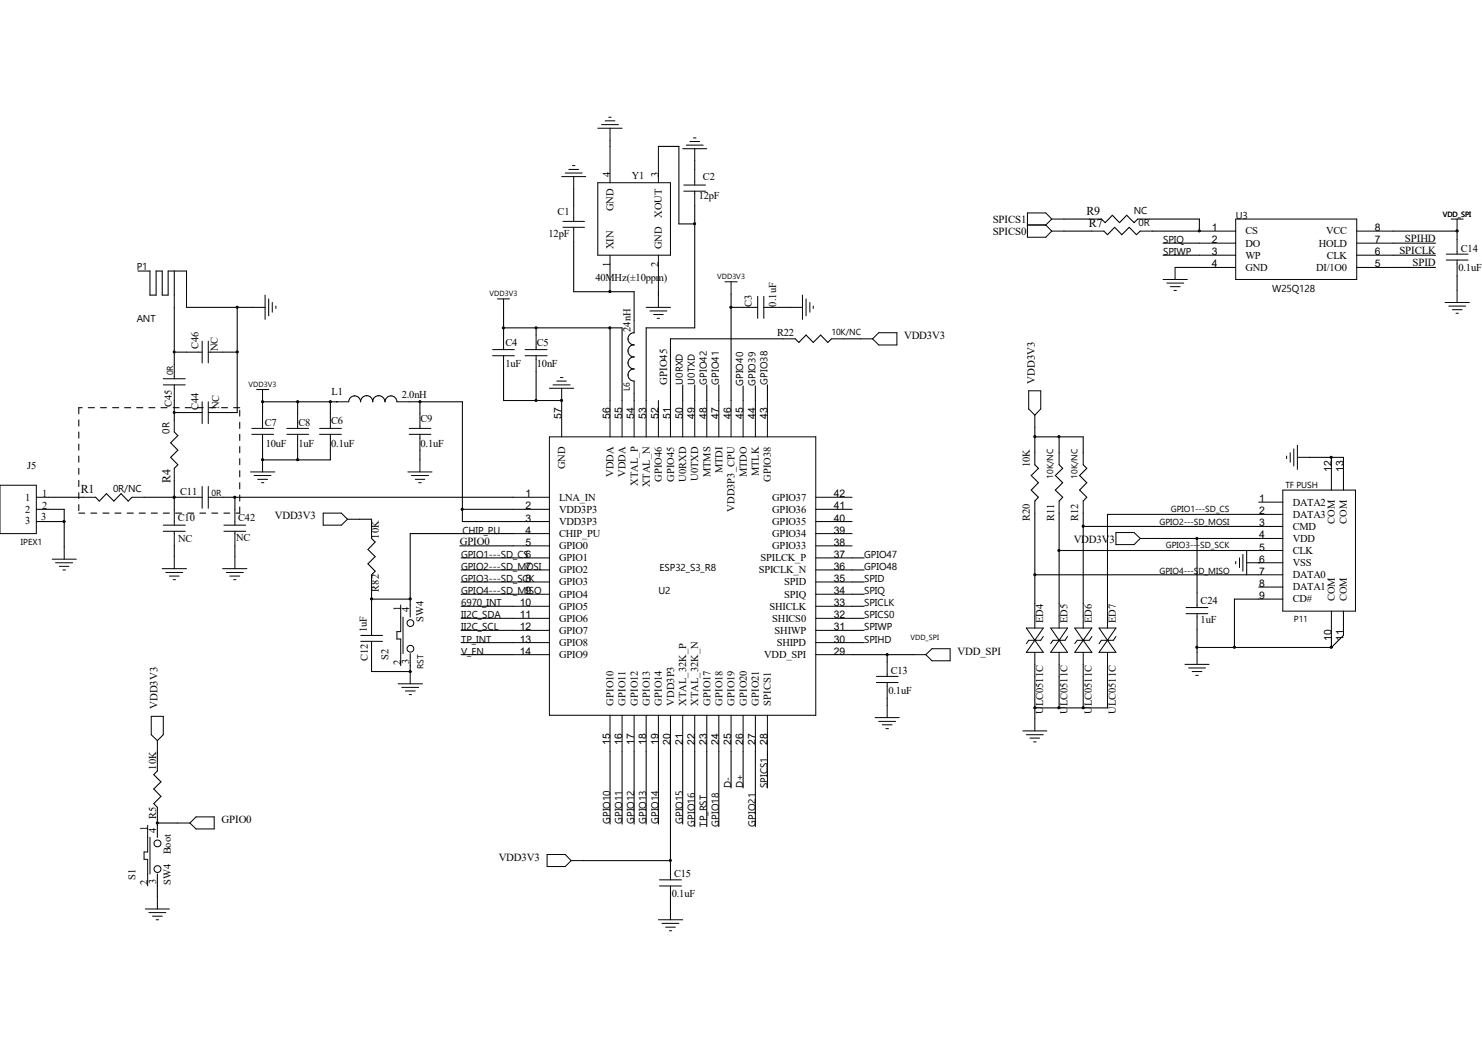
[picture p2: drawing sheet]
<svg xmlns="http://www.w3.org/2000/svg" width="297mm" height="210mm" viewBox="0 0 297 210" stroke-linecap="round" stroke-linejoin="round" font-family="sans-serif">
<g fill="none" stroke="#000" stroke-width=".21">
<path d="M115 37.8v3.4M122.3 28.1v1.2M132 29.3h4.1v15.6h3.1M139.2 32.2v1.8M27.6 54.3h2.5v4.8h1.2v-4.8h1.2v4.8h1.2v-4.8h3.7v4.8M34.9 54.3v4.8M115 48.5v10h12.1v5.8M122.3 58.5h.1M132 58.5v.6M139.2 41.2v24.5h-9.7v14.6M146.5 58.9v21.4M213.2 46.3h5.6"/>
<path d="M213.2 43.9h5.1M220.7 43.9l.8 .7 1.4-1.5 1.5 1.5 1.4-1.5 1.5 1.5 .7-.7M221.2 46.3l.8 .7 1.4-1.4 1.4 1.4 1.5-1.4 1.5 1.4 .7-.7M230.4 43.9h10v2.4M230.9 46.3h9.5M233.1 48.7h7.3M233.1 51.1h7.3M235.5 53.6h4.9M240.4 46.3h.1M279.2 48.7h8.5M279.2 51.1h8.5M279.2 53.6h8.5"/>
<path d="M279.2 46.3h12.8M292 46.3h.1M292 46.3v1.7M292 55.3v2.9M34.9 61.6v11.4M34.9 70.6h2.5M37.4 61.6h13.3M44.6 70.6h2.9M47.5 61.6v21.1h-2.9M100.9 65.7h23.8v14.6M100.9 62.3v4.8M100.9 74.5v5.8h11.7"/>
<path d="M107.4 65.7h.1M107.4 65.7v1.4M107.4 74.5v5.8M122.3 65.7v14.6M125.9 67.9a1.09 1.09 0 0 0 1.2 1.2 1.23 1.23 0 0 0-1.2 1.2M125.9 70.3a1.09 1.09 0 0 0 1.2 1.2 1.23 1.23 0 0 0-1.2 1.2M125.9 72.7a1.09 1.09 0 0 0 1.2 1.2 1.23 1.23 0 0 0-1.2 1.2M125.9 75.1a1.15 1.15 0 0 0 1.2 1.3M127.1 66.7a1.15 1.15 0 0 0-1.2 1.2M127.1 78.8v1.5M136.8 77.1v3.2M139.2 77.1v3.2"/>
<path d="M141.6 77.1v3.2M144.1 77.1v3.2M146.5 61.6h2.4M148.9 77.3v3M151.4 77.3v3M153.8 77.1v3.2M156.2 61.6h2.2M156.9 67.9h-22.5v12.4M159.4 67.9l.7 .7 1.4-1.5 1.5 1.5 1.5-1.5 1.4 1.5 .7-.7M169.1 67.9h3.4M9.7 99.7h7M15.8 84.2v1.2"/>
<path d="M15.8 86.6v1.2M15.8 89v1.2M15.8 91.4v1.2M15.8 93.9v1.1M15.8 96.3v1.2M15.8 98.7v1.2M16.5 81.7h-.7v1.2M17.7 81.7h1.2M19.2 99.7l.7 .7 1.4-1.5 1.5 1.5 1.5-1.5 1.4 1.5 .8-.7M20.2 81.7h1.1M22.6 81.7h1.2M25 81.7h1.2"/>
<path d="M27.4 81.7h1.2M28.9 99.7h8.5M29.8 81.7h1.2M32.3 81.7h1.2M34.7 81.7h1.2M34.9 99.7h.1M34.9 80.3v3.9M34.9 96.3v5.8M34.9 86.6l.7 .7-1.4 1.4 1.4 1.5-1.4 1.5 1.4 1.4-.7 .8M34.9 82.7h2.5M37.1 81.7h1.2M39.5 81.7h1.2"/>
<path d="M42 81.7h1.2M44.4 81.7h1.2M44.6 99.7h58.2M46.8 81.7h1.2M47.1 99.7h.1M47.1 99.7v2.4M48 82.2v1.2M48 84.6v1.3M48 87v1.3M48 89.5v1.2M48 91.9v1.2M48 94.3v1.2"/>
<path d="M48 96.7v1.3M48 99.2v1.2M52.6 80.5h.1M52.6 92.2h.1M52.6 80.5h14.8M52.6 80.5v2.4M52.6 90.2v2M59.6 80.5h.1M59.6 80.5v2.4M59.6 90.2v2M66.2 80.5h.1M66.2 80.5v2.4"/>
<path d="M66.2 90.2v2h-13.6M67.4 80.5h.1M74.7 80.5a1.23 1.23 0 0 0-1.2-1.2 1.23 1.23 0 0 0-1.2 1.2 1.19 1.19 0 0 0-1.2-1.2 1.19 1.19 0 0 0-1.2 1.2M77.1 80.5a1.23 1.23 0 0 0-1.2-1.2 1.23 1.23 0 0 0-1.2 1.2M79.5 80.5a1.19 1.19 0 0 0-1.1-1.2 1.19 1.19 0 0 0-1.2 1.2M82 80.5h10.7v24h10.1M84.2 80.5h.1M84.2 80.5v2.4M84.2 90.2v2M107.4 80.3h.1M112.6 80.3h.1M207.4 93.1l.7 .8-1.4 1.4 1.4 1.4-1.4 1.5 1.4 1.5-.7 .7"/>
<path d="M207.4 85.6v5.1M207.4 87.5h9.7v3.2M212.3 93.1l.7 .8-1.5 1.4 1.5 1.4-1.5 1.5 1.5 1.5-.7 .7M212.3 87.5v3.2M217.1 93.1l.7 .8-1.4 1.4 1.4 1.4-1.4 1.5 1.4 1.5-.7 .7M262.4 91.7h6.8v1.7M266.8 91.7h.1M266.8 91.7v1.7M7.3 104.5h5.6M9.7 102.1h3.2v7.5M12.9 104.5h.1M15.8 101.1v1.2"/>
<path d="M15.8 102.8h1.2M18.2 102.8h1.2M20.6 102.8h1.2M23 102.8h1.3M25.5 102.8h1.2M27.9 102.8h1.2M30.3 102.8h1.2M32.7 102.8h1.3M34.9 109.4v2.1M35.2 102.8h1.2M37.6 102.8h1.2M40 102.8h1.2"/>
<path d="M42.5 102.8h1.1M44.9 102.8h1.2M47.1 109.4v2.1M48 101.6v1.2h-.7M72.1 104.1h2.4v1.4M74.5 107.9l.7 .7-1.5 1.5 1.5 1.4-1.5 1.5 1.5 1.5-.7 .7M74.5 117.6v6.6M92.2 109.4h10.6M92.4 119.1h10.4M92.4 116.6h10.4M92.4 111.8h10.4M92.4 114.2h10.4"/>
<path d="M92.7 102.1h10.1M102.8 106.9h-20.6v16.8M170.8 119.1h2.4M170.8 116.6h2.4M170.8 111.8h2.4M170.8 114.2h2.4M207.4 115.2h44.9M207.4 102.8v18.2M212.3 110.3h40M212.3 102.8v18.2M217.1 105.5h35.2M217.1 102.8v18.2"/>
<path d="M230.9 107.9h21.4M239.9 107.9v10.9M252.3 112.8h.1M252.3 103.1h-30.3v17.9M74.5 120.1h7.7M74.5 131.4v3.2h7.7M82.2 134.6h.1M82.2 131v3.6M92.4 128.8h10.4M92.4 126.3h10.4M92.4 123.9h10.4M92.4 121.5h10.4"/>
<path d="M92.4 131.2h10.4M170.8 128.8h2.4M170.8 126.3h2.4M170.8 123.9h2.4M170.8 121.5h2.4M170.8 131.2h12.3M177.8 131.2h.1M177.8 131.2v1.5M177.8 139.9v1.5M207.4 135.6v8.5M212.3 135.6v6.3M217.1 135.6v6.3"/>
<path d="M222 135.6v6.3h-14.6M239.9 129.8h26.9M239.9 126.1v4.6M252.3 120.1h-4.9v9.7M266.8 129.8h.1M266.8 127.3v2.5M269.2 127.3l-2.4 2.5M31.5 150.9v1.2M31.5 154.5l-.7 .7 1.5 1.5-1.5 1.4 1.5 1.5-1.5 1.4 .7 .8M122.3 150.6v14.5M124.7 150.6v14.5M127.1 150.6v14.5"/>
<path d="M129.5 150.6v14.5M132 150.6v14.5M134.4 150.6v22.8M136.8 150.6v14.5M139.2 150.6v15.1M141.6 150.6v15.1M144.1 150.6v15.1M146.5 150.6v7.3M148.9 150.6v7.3M151.4 150.6v15.1M153.8 150.6v7.3M31.5 164.2v3.6"/>
<path d="M31.5 175.1v4.6M31.5 164.9h4.1M116.9 172.5h17.5M134.4 172.5h.1M134.4 180.7v1.2"/>
</g>
<g fill="none" stroke="#000" stroke-width=".2">
<path d="M112.6 35.4h4.8M113.3 34.7h3.4M114 34h2M114.7 33.2h.5M115 35.4v2.4M119.8 36.6h14.6v14.5h-14.6zM119.8 25.7h4.9M120.6 25h3.4M121.3 24.2h1.9M122 23.5h.5M122.3 25.7v2.4M122.3 29.3v7.3"/>
<path d="M132 29.3v7.3M136.8 29.8h4.8M137 37.1h4.4M137 38.3h4.4M137.5 29.1h3.4M138.3 28.4h1.9M139 27.6h.5M139.2 29.8v2.4M139.2 34v3.1M139.2 38.3v2.9M34.9 59.1v2.5M37.4 59.1v2.5"/>
<path d="M53.1 59.1v4.9M53.8 59.9v3.4M99.7 59.9h2.4M100.9 59.9v2.4M112.8 44.4h4.3M112.8 45.6h4.3M115 41.2v3.2M115 45.6v2.9M122.3 51.1v7.4M132 51.1v7.4M132 59.1v2.5M145.3 56.5h2.4"/>
<path d="M146.5 56.5v2.4M151.8 59.4v4.4M153.1 59.4v4.4M160.8 59.1v4.9M161.5 59.9v3.4M205.9 45.1h3.7M209.6 45.1l1.2 1.2M210.8 43.9h2.4M210.8 46.3h2.4M210.8 43.9l-1.2-1.2h-3.7v4.8h3.7l1.2-1.2M210.8 43.9l-1.2 1.2M218.3 43.9h2.4"/>
<path d="M218.8 46.3h2.4M228 43.9h2.4M228.5 46.3h2.4M233.1 56h4.9M233.8 56.7h3.4M234.6 57.4h1.9M235.3 58.2h.5M235.5 53.6v2.4M240.4 46.3h7.2M240.4 48.7h7.2M240.4 51.1h7.2M240.4 53.6h7.2"/>
<path d="M247.6 43.9h24.3v12.1h-24.3zM271.9 46.3h7.3M271.9 48.7h7.3M271.9 51.1h7.3M271.9 53.6h7.3M289.9 52.1h4.3M289.9 50.9h4.3M290.8 43.9h2.4M292 43.9v2.4M292 48v2.9M292 52.1v3.2M292 58.2v2.4"/>
<path d="M32.7 77.1h4.4M32.7 75.9h4.4M34.9 73v2.9M34.9 77.1v3.2M37.4 70.6h3.1M40.5 68.4v4.3M41.7 68.4v4.3M41.7 70.6h2.9M50.7 61.6h2.4M51.4 78.1h2.4M52.6 78.1v2.4M54.6 60.6v2"/>
<path d="M55.3 61.3v.5M98.7 71.3h4.4M98.7 70.1h4.4M100.9 67.1v3M100.9 71.3v3.2M105.2 71.3h4.4M105.2 70.1h4.4M107.4 67.1v3M107.4 71.3v3.2M110.1 77.8h4.9M110.8 77.1h3.5M111.6 76.4h1.9"/>
<path d="M112.3 75.6h.5M112.6 77.8v9.7M127.1 64.3v2.4M127.1 76.4v2.4M129.5 61.6h4.9M130.3 62.3h3.3M131 63h1.9M131.7 63.8h.5M148.9 61.6h2.9M153.1 61.6h3.1M156.9 67.9h2.5M158.4 61.6h2.4"/>
<path d="M162.3 60.6v2M163 61.3v.5M166.6 67.9h2.5M172.5 67.9h2.4M176.1 66.7h3.6v2.4h-3.6l-1.2-1.2zM206.2 78.3h2.4v3.7l-1.2 1.2-1.2-1.2zM289.6 60.6h4.9M290.4 61.3h3.4M291.1 62.1h1.9M291.8 62.8h.5M0 97.2h7.3v9.7h-7.3zM7.3 99.7h2.4"/>
<path d="M16.7 99.7h2.5M26.5 99.7h2.4M34.9 84.2v2.4M34.9 93.9v2.4M37.4 99.7h3.1M37.4 82.7h3.1M40.5 80.5v4.4M40.5 97.5v4.4M41.7 99.7h2.9M41.7 80.5v4.4M41.7 97.5v4.4M41.7 82.7h2.9"/>
<path d="M50.2 94.6h4.9M50.5 87h4.3M50.5 85.9h4.3M50.9 95.3h3.4M51.6 96.1h2M52.4 96.7h.5M52.6 82.9v3M52.6 87v3.2M52.6 92.2v2.4M57.5 87h4.3M57.5 85.9h4.3M59.6 82.9v3"/>
<path d="M59.6 87v3.2M64.1 87h4.3M64.1 85.9h4.3M66.2 82.9v3M66.2 87v3.2M67.4 80.5h2.4M79.5 80.5h2.5M81.7 94.6h4.9M82 87h4.4M82 85.9h4.4M82.5 95.3h3.4M83.2 96.1h1.9"/>
<path d="M83.9 96.7h.5M84.2 82.9v3M84.2 87v3.2M84.2 92.2v2.4M102.8 99.7h7.3M110.1 87.5h53.4v55.8h-53.4zM122.3 80.3v7.2M124.7 80.3v7.2M127.1 80.3v7.2M129.5 80.3v7.2M132 80.3v7.2M134.4 80.3v7.2"/>
<path d="M136.8 80.3v7.2M139.2 80.3v7.2M141.6 80.3v7.2M144.1 80.3v7.2M146.5 80.3v7.2M148.9 80.3v7.2M151.4 80.3v7.2M153.8 80.3v7.2M163.5 99.7h7.3M207.4 83.2v2.4M207.4 90.7v2.4M212.3 90.7v2.4"/>
<path d="M217.1 90.7v2.4M257.1 98.2h14.6v24.3h-14.6zM257.9 91.4v.5M258.6 90.7v1.9M259.3 90v3.4M260 91.7h2.4M260 89.2v4.9M266.8 93.4v4.8M269.2 93.4v4.8M7.3 102.1h2.4M10.5 112.1h4.8M11.1 112.8h3.5"/>
<path d="M11.9 113.5h1.9M12.6 114.2h.5M12.9 109.6v2.5M32.5 114h4.9M32.7 105.2h4.4M32.7 106.5h4.4M33.2 114.7h3.4M34 115.4h1.9M34.7 116.2h.5M34.9 102.1v3.1M34.9 106.5v2.9M34.9 111.5v2.5"/>
<path d="M44.6 114h4.9M44.9 105.2h4.3M44.9 106.5h4.3M45.4 114.7h3.4M46.1 115.4h1.9M46.8 116.2h.5M47.1 102.1v3.1M47.1 106.5v2.9M47.1 111.5v2.5M64.8 102.8h3.6l1.2 1.3-1.2 1.1h-3.6zM69.6 104.1h2.5M74.5 105.5v2.4"/>
<path d="M74.5 115.2v2.4M102.8 102.1h7.3M102.8 104.5h7.3M102.8 106.9h7.3M102.8 109.4h7.3M102.8 111.8h7.3M102.8 114.2h7.3M102.8 116.6h7.3M102.8 119.1h7.3M163.5 102.1h7.3M163.5 104.5h7.3M163.5 106.9h7.3"/>
<path d="M163.5 109.4h7.3M163.5 111.8h7.3M163.5 114.2h7.3M163.5 116.6h7.3M163.5 119.1h7.3M207.4 100.4v2.4M212.3 100.4v2.4M217.1 100.4v2.4M223.6 106.7h3.7l1.2 1.2-1.2 1.2h-3.7zM228.5 107.9h2.4M239.9 118.8v3M247.6 112.5v.5"/>
<path d="M248.4 111.8v1.9M249.1 111.1v3.4M249.9 112.8h7.2M249.9 110.3v4.9M252.3 100.6h4.8M252.3 103.1h4.8M252.3 105.5h4.8M252.3 107.9h4.8M252.3 110.3h4.8M252.3 115.2h4.8M252.3 117.6h4.8M72.3 127.3h4.4"/>
<path d="M72.3 128.5h4.4M74.5 124.2v3.1M74.5 128.5v2.9M79.8 137h4.9M80.3 121.2v5.4h-.8v1.5h.8v5.3M80.5 137.8h3.4M80.8 123.7v7.3M81.2 138.5h2M82 139.2h.5M82.2 134.6v2.4M102.8 121.5h7.3M102.8 123.9h7.3"/>
<path d="M102.8 126.3h7.3M102.8 128.8h7.3M102.8 131.2h7.3M163.5 121.5h7.3M163.5 123.9h7.3M163.5 126.3h7.3M163.5 128.8h7.3M163.5 131.2h7.3M175.6 136.8h4.4M175.6 135.6h4.4M177.8 132.7v2.9M177.8 136.8v3.1"/>
<path d="M183.1 131.2h2.4M185.5 131.2l1.3-1.2h3.6v2.4h-3.6zM205.7 125.9h3.4l-1.7 2.4zM207.4 128.3h.1M207.4 121v4.9M207.4 130.7v4.9M207.4 128.3l1.7 2.4h-3.4zM209.1 127.6l-.5 .7h-2.4l-.5 .7M210.6 125.9h3.4l-1.7 2.4zM212.3 128.3h.1M212.3 121v4.9M212.3 130.7v4.9"/>
<path d="M212.3 128.3l1.7 2.4h-3.4zM214 127.6l-.6 .7h-2.4l-.4 .7M215.4 125.9h3.4l-1.7 2.4zM217.1 128.3h.1M217.1 121v4.9M217.1 130.7v4.9M217.1 128.3l1.7 2.4h-3.4zM218.8 127.6l-.5 .7h-2.4l-.5 .7M220.3 125.9h3.3l-1.6 2.4zM222 128.3h.1M222 128.3l1.6 2.4h-3.3zM222 121v4.9"/>
<path d="M222 130.7v4.9M223.6 127.6l-.5 .7h-2.4l-.4 .7M237.5 133.1h4.8M237.7 123h4.4M237.7 121.8h4.4M238.2 133.9h3.4M238.9 134.6h2M239.6 135.3h.6M239.9 123v3.1M239.9 130.7v2.4M252.3 120.1h4.8M266.8 122.5v4.8"/>
<path d="M269.2 122.5v4.8M30.3 143.6h2.4v3.6l-1.2 1.2-1.2-1.2zM31.5 148.4v2.5M31.5 152.1v2.4M122.3 143.3v7.3M124.7 143.3v7.3M127.1 143.3v7.3M129.5 143.3v7.3M132 143.3v7.3M134.4 143.3v7.3M136.8 143.3v7.3M139.2 143.3v7.3"/>
<path d="M141.6 143.3v7.3M144.1 143.3v7.3M146.5 143.3v7.3M148.9 143.3v7.3M151.4 143.3v7.3M153.8 143.3v7.3M175.4 143.8h4.8M176.1 144.6h3.4M176.8 145.2h2M177.5 146h.6M177.8 141.4v2.4M205 146.5h4.8"/>
<path d="M205.7 147.2h3.4M206.4 147.9h2M207.1 148.7h.5M207.4 144.1v2.4M29.6 165.4v5.3h-.7v1.5h.7v5.3M30.1 167.8v7.3M31.5 161.8v2.4M31.5 179.7v2.5M35.6 164.9h2.5M39.3 163.7h3.6v2.4h-3.6l-1.2-1.2zM109.6 171.2h3.7l1.2 1.3-1.2 1.2h-3.7zM114.5 172.5h2.4"/>
<path d="M132.2 177.5h4.4M132.2 176.3h4.4M134.4 173.4v2.9M134.4 177.5v3.2M29.1 182.2h4.9M29.8 182.9h3.4M30.6 183.6h1.9M31.3 184.3h.5M132 184.3h4.8M132.7 185h3.4M133.4 185.8h1.9M134.2 186.5h.4"/>
<path d="M134.4 181.9v2.4"/>
<circle cx="82.3" cy="130" r=".68"/>
<circle cx="82.3" cy="124.9" r=".68"/>
<circle cx="31.6" cy="169" r=".69"/>
<circle cx="31.6" cy="174.2" r=".69"/>
</g>
<g fill="#000" stroke="#000" stroke-width=".2">
<circle cx="122.2" cy="58.4" r=".21"/>
<circle cx="139.2" cy="44.8" r=".21"/>
<circle cx="240.3" cy="46.3" r=".2"/>
<circle cx="292" cy="46.3" r=".21"/>
<circle cx="34.9" cy="70.5" r=".2"/>
<circle cx="47.5" cy="70.5" r=".21"/>
<circle cx="47.5" cy="61.6" r=".21"/>
<circle cx="100.9" cy="65.7" r=".21"/>
<circle cx="107.4" cy="65.7" r=".2"/>
<circle cx="122.2" cy="65.7" r=".21"/>
<circle cx="146.5" cy="61.6" r=".21"/>
<circle cx="34.9" cy="82.6" r=".2"/>
<circle cx="34.9" cy="99.6" r=".2"/>
<circle cx="47" cy="99.7" r=".21"/>
<circle cx="52.6" cy="80.5" r=".21"/>
<circle cx="52.6" cy="92.1" r=".21"/>
<circle cx="59.6" cy="92.1" r=".21"/>
<circle cx="59.6" cy="80.5" r=".21"/>
<circle cx="66.2" cy="80.5" r=".21"/>
<circle cx="84.2" cy="80.5" r=".21"/>
<circle cx="107.4" cy="80.2" r=".2"/>
<circle cx="112.5" cy="80.2" r=".21"/>
<circle cx="207.4" cy="87.5" r=".21"/>
<circle cx="212.2" cy="87.5" r=".21"/>
<circle cx="266.8" cy="91.7" r=".21"/>
<circle cx="12.8" cy="104.5" r=".21"/>
<circle cx="92.6" cy="102.1" r=".21"/>
<circle cx="207.4" cy="115.2" r=".21"/>
<circle cx="212.2" cy="110.3" r=".21"/>
<circle cx="217.1" cy="105.5" r=".21"/>
<circle cx="239.9" cy="107.9" r=".21"/>
<circle cx="74.5" cy="120" r=".21"/>
<circle cx="82.2" cy="120" r=".21"/>
<circle cx="82.2" cy="134.6" r=".21"/>
<circle cx="177.8" cy="131.2" r=".21"/>
<circle cx="239.9" cy="129.7" r=".21"/>
<circle cx="247.4" cy="129.7" r=".21"/>
<circle cx="266.8" cy="129.7" r=".21"/>
<circle cx="207.4" cy="141.8" r=".21"/>
<circle cx="212.2" cy="141.8" r=".21"/>
<circle cx="217.1" cy="141.8" r=".21"/>
<circle cx="31.5" cy="164.9" r=".21"/>
<circle cx="134.3" cy="172.4" r=".2"/>
</g>
<g font-size="2.4">
<text x="217.7" y="43.1">R9</text>
<text x="218.2" y="45.5">R7</text>
<text x="16.2" y="98.8">R1</text>
<text x="34.2" y="96.9" transform="rotate(-90 34.2 96.9)">R4</text>
</g>
<g font-size="2.2">
<text x="199" y="47">SPICS0</text>
<text x="199" y="44.6">SPICS1</text>
<text x="280.5" y="50.9">SPICLK</text>
<text x="281.6" y="48.5">SPIHD</text>
<text x="283.1" y="53.3">SPID</text>
<text x="181.2" y="67.9">VDD3V3</text>
<text x="133.7" y="77.1" transform="rotate(-90 133.7 77.1)">GPIO45</text>
<text x="207.4" y="76.9" transform="rotate(-90 207.4 76.9)">VDD3V3</text>
<text x="55.1" y="104.1">VDD3V3</text>
<text x="92.2" y="109.1">GPIO0</text>
<text x="215.2" y="108.9">VDD3V3</text>
<text x="191.9" y="131.2">VDD_SPI</text>
<text x="31.5" y="142.1" transform="rotate(-90 31.5 142.1)">VDD3V3</text>
<text x="44.4" y="164.9">GPIO0</text>
<text x="99.9" y="172.5">VDD3V3</text>
</g>
<g font-size="2.1">
<text x="122.3" y="35.4" transform="rotate(-90 122.3 35.4)">4</text>
<text x="126.6" y="35.9">Y1</text>
<text x="132" y="35.4" transform="rotate(-90 132 35.4)">3</text>
<text x="140" y="40">12pF</text>
<text x="140.9" y="36.1">C2</text>
<text x="109.9" y="47.5">12pF</text>
<text x="111.8" y="43.1">C1</text>
<text x="123" y="42.4" transform="rotate(-90 123 42.4)">GND</text>
<text x="132.7" y="43.6" transform="rotate(-90 132.7 43.6)">XOUT</text>
<text x="242.9" y="46.3">1</text>
<text x="249.6" y="47">CS</text>
<text x="265.8" y="47">VCC</text>
<text x="275.5" y="46.3">8</text>
<text x="122.3" y="53.4" transform="rotate(-90 122.3 53.4)">1</text>
<text x="123" y="50" transform="rotate(-90 123 50)">XIN</text>
<text x="132" y="53.4" transform="rotate(-90 132 53.4)">2</text>
<text x="132.7" y="50" transform="rotate(-90 132.7 50)">GND</text>
<text x="242.9" y="48.7">2</text>
<text x="242.9" y="51.1">3</text>
<text x="242.9" y="53.6">4</text>
<text x="249.6" y="49.4">DO</text>
<text x="249.6" y="51.8">WP</text>
<text x="264.3" y="49.4">HOLD</text>
<text x="265.9" y="51.8">CLK</text>
<text x="275.5" y="53.6">5</text>
<text x="275.5" y="51.1">6</text>
<text x="275.5" y="48.7">7</text>
<text x="292.8" y="50.4">C14</text>
<text x="119.3" y="56.3">40MHz(±10ppm)</text>
<text x="249.6" y="54.3">GND</text>
<text x="263.8" y="54.3">DI/1O0</text>
<text x="292.3" y="54.3">0.1uF</text>
<text x="150.7" y="61.4" transform="rotate(-90 150.7 61.4)">C3</text>
<text x="155.5" y="61.4" transform="rotate(-90 155.5 61.4)">0.1uF</text>
<text x="39.8" y="70" transform="rotate(-90 39.8 70)">C46</text>
<text x="43.6" y="70.4" transform="rotate(-90 43.6 70.4)">NC</text>
<text x="101.3" y="69.4">C4</text>
<text x="107.6" y="69.4">C5</text>
<text x="126.4" y="66.5" transform="rotate(-90 126.4 66.5)">24nH</text>
<text x="155.7" y="67.4">R22</text>
<text x="101.3" y="73.5">1uF</text>
<text x="107.6" y="73.5">10nF</text>
<text x="34.5" y="81.5" transform="rotate(-90 34.5 81.5)">C45</text>
<text x="39.8" y="82.1" transform="rotate(-90 39.8 82.1)">C44</text>
<text x="43.9" y="82" transform="rotate(-90 43.9 82)">NC</text>
<text x="66.5" y="79.2">L1</text>
<text x="80.5" y="79.7">2.0nH</text>
<text x="112.6" y="83.9" transform="rotate(-90 112.6 83.9)">57</text>
<text x="122.3" y="83.9" transform="rotate(-90 122.3 83.9)">56</text>
<text x="124.7" y="83.9" transform="rotate(-90 124.7 83.9)">55</text>
<text x="127.1" y="83.9" transform="rotate(-90 127.1 83.9)">54</text>
<text x="129.5" y="83.9" transform="rotate(-90 129.5 83.9)">53</text>
<text x="132" y="83.9" transform="rotate(-90 132 83.9)">52</text>
<text x="134.4" y="83.9" transform="rotate(-90 134.4 83.9)">51</text>
<text x="136.8" y="83.9" transform="rotate(-90 136.8 83.9)">50</text>
<text x="139.2" y="83.9" transform="rotate(-90 139.2 83.9)">49</text>
<text x="141.6" y="83.9" transform="rotate(-90 141.6 83.9)">48</text>
<text x="144.1" y="83.9" transform="rotate(-90 144.1 83.9)">47</text>
<text x="146.5" y="83.9" transform="rotate(-90 146.5 83.9)">46</text>
<text x="148.9" y="83.9" transform="rotate(-90 148.9 83.9)">45</text>
<text x="151.4" y="83.9" transform="rotate(-90 151.4 83.9)">44</text>
<text x="153.8" y="83.9" transform="rotate(-90 153.8 83.9)">43</text>
<text x="53" y="85.4">C7</text>
<text x="53.3" y="89.5">10uF</text>
<text x="59.8" y="85.4">C8</text>
<text x="59.8" y="89.5">1uF</text>
<text x="66.4" y="84.9">C6</text>
<text x="66.4" y="89.5">0.1uF</text>
<text x="84.3" y="84.7">C9</text>
<text x="84.3" y="89.5">0.1uF</text>
<text x="5.5" y="94.1">J5</text>
<text x="113.3" y="94.1" transform="rotate(-90 113.3 94.1)">GND</text>
<text x="123" y="95.6" transform="rotate(-90 123 95.6)">VDDA</text>
<text x="125.4" y="95.6" transform="rotate(-90 125.4 95.6)">VDDA</text>
<text x="142.4" y="95.7" transform="rotate(-90 142.4 95.7)">MTMS</text>
<text x="144.8" y="94.9" transform="rotate(-90 144.8 94.9)">MTDI</text>
<text x="149.6" y="95.7" transform="rotate(-90 149.6 95.7)">MTDO</text>
<text x="152.1" y="95.4" transform="rotate(-90 152.1 95.4)">MTLK</text>
<text x="206.4" y="93.6" transform="rotate(-90 206.4 93.6)">10K</text>
<text x="266.8" y="94.6" transform="rotate(-90 266.8 94.6)">12</text>
<text x="269.2" y="94.6" transform="rotate(-90 269.2 94.6)">13</text>
<text x="5" y="100.3">1</text>
<text x="8.5" y="99.7">1</text>
<text x="36.1" y="99.2">C11</text>
<text x="105.3" y="99.7">1</text>
<text x="112.1" y="100.3">LNA_IN</text>
<text x="127.8" y="97.3" transform="rotate(-90 127.8 97.3)">XTAL_P</text>
<text x="130.2" y="97.7" transform="rotate(-90 130.2 97.7)">XTAL_N</text>
<text x="132.7" y="96.6" transform="rotate(-90 132.7 96.6)">GPIO46</text>
<text x="135.1" y="96.6" transform="rotate(-90 135.1 96.6)">GPIO45</text>
<text x="137.5" y="96.5" transform="rotate(-90 137.5 96.5)">U0RXD</text>
<text x="140" y="96.4" transform="rotate(-90 140 96.4)">U0TXD</text>
<text x="154.5" y="96.6" transform="rotate(-90 154.5 96.6)">GPIO38</text>
<text x="154.8" y="100.3">GPIO37</text>
<text x="167.1" y="99.7">42</text>
<text x="252.3" y="100.6">1</text>
<text x="259.1" y="101.3">DATA2</text>
<text x="5" y="102.7">2</text>
<text x="5" y="104.9">3</text>
<text x="8.3" y="104.3">3</text>
<text x="8.5" y="102.1">2</text>
<text x="35.6" y="104.5">C10</text>
<text x="47.8" y="104.5">C42</text>
<text x="75.9" y="107.9" transform="rotate(-90 75.9 107.9)">10K</text>
<text x="105.3" y="102.1">2</text>
<text x="105.3" y="104.5">3</text>
<text x="105.3" y="106.9">4</text>
<text x="112.1" y="102.7">VDD3P3</text>
<text x="112.1" y="105.2">VDD3P3</text>
<text x="112.1" y="107.6">CHIP_PU</text>
<text x="147.2" y="102.5" transform="rotate(-90 147.2 102.5)">VDD3P3_CPU</text>
<text x="154.8" y="107.6">GPIO34</text>
<text x="154.8" y="105.2">GPIO35</text>
<text x="154.8" y="102.7">GPIO36</text>
<text x="167.1" y="106.9">39</text>
<text x="167.1" y="104.5">40</text>
<text x="167.1" y="102.1">41</text>
<text x="206.4" y="104.4" transform="rotate(-90 206.4 104.4)">R20</text>
<text x="211.2" y="104.4" transform="rotate(-90 211.2 104.4)">R11</text>
<text x="216.1" y="104.4" transform="rotate(-90 216.1 104.4)">R12</text>
<text x="252.3" y="103.1">2</text>
<text x="252.3" y="105.5">3</text>
<text x="252.3" y="107.9">4</text>
<text x="259.1" y="103.8">DATA3</text>
<text x="259.1" y="106.2">CMD</text>
<text x="267.5" y="104.9" transform="rotate(-90 267.5 104.9)">COM</text>
<text x="270" y="104.9" transform="rotate(-90 270 104.9)">COM</text>
<text x="35.7" y="108.6">NC</text>
<text x="47.3" y="108.3">NC</text>
<text x="105.3" y="109.4">5</text>
<text x="112.1" y="110.1">GPIO0</text>
<text x="112.1" y="112.5">GPIO1</text>
<text x="152.4" y="112.5">SPILCK_P</text>
<text x="154.8" y="110.1">GPIO33</text>
<text x="167.1" y="111.8">37</text>
<text x="167.1" y="109.4">38</text>
<text x="252.3" y="110.3">5</text>
<text x="252.3" y="112.8">6</text>
<text x="259.1" y="108.6">VDD</text>
<text x="259.1" y="111">CLK</text>
<text x="259.1" y="113.5">VSS</text>
<text x="75.9" y="118.6" transform="rotate(-90 75.9 118.6)">R82</text>
<text x="105.3" y="114.2">7</text>
<text x="105.3" y="116.6">8</text>
<text x="105.3" y="119.1">9</text>
<text x="112.1" y="114.9">GPIO2</text>
<text x="112.1" y="117.3">GPIO3</text>
<text x="112.1" y="119.8">GPIO4</text>
<text x="152.1" y="114.9">SPICLK_N</text>
<text x="157.1" y="119.8">SPIQ</text>
<text x="157.1" y="117.3">SPID</text>
<text x="167.1" y="119.1">34</text>
<text x="167.1" y="116.6">35</text>
<text x="167.1" y="114.2">36</text>
<text x="252.3" y="115.2">7</text>
<text x="252.3" y="117.6">8</text>
<text x="259.1" y="115.9">DATA0</text>
<text x="259.1" y="118.3">DATA1</text>
<text x="80.3" y="122.5" transform="rotate(-90 80.3 122.5)">1</text>
<text x="82" y="122.7" transform="rotate(-90 82 122.7)">4</text>
<text x="84.9" y="124.6" transform="rotate(-90 84.9 124.6)">SW4</text>
<text x="104.2" y="121.5">10</text>
<text x="104.2" y="123.9">11</text>
<text x="112.1" y="122.2">GPIO5</text>
<text x="112.1" y="124.6">GPIO6</text>
<text x="154.2" y="122.2">SHICLK</text>
<text x="154.8" y="124.6">SHICS0</text>
<text x="167.1" y="123.9">32</text>
<text x="167.1" y="121.5">33</text>
<text x="209.1" y="124.9" transform="rotate(-90 209.1 124.9)">ED4</text>
<text x="213.9" y="124.9" transform="rotate(-90 213.9 124.9)">ED5</text>
<text x="218.8" y="124.9" transform="rotate(-90 218.8 124.9)">ED6</text>
<text x="223.6" y="124.9" transform="rotate(-90 223.6 124.9)">ED7</text>
<text x="240.6" y="121">C24</text>
<text x="240.6" y="124.9">1uF</text>
<text x="252.3" y="120.1">9</text>
<text x="259.1" y="120.7">CD#</text>
<text x="267.5" y="120.5" transform="rotate(-90 267.5 120.5)">COM</text>
<text x="270" y="120.5" transform="rotate(-90 270 120.5)">COM</text>
<text x="73.5" y="126.7" transform="rotate(-90 73.5 126.7)">1uF</text>
<text x="104.2" y="126.3">12</text>
<text x="104.2" y="128.8">13</text>
<text x="104.2" y="131.2">14</text>
<text x="112.1" y="127">GPIO7</text>
<text x="112.1" y="129.5">GPIO8</text>
<text x="112.1" y="131.9">GPIO9</text>
<text x="153.2" y="131.9">VDD_SPI</text>
<text x="155.2" y="127">SHIWP</text>
<text x="155.7" y="129.5">SHIPD</text>
<text x="167.1" y="131.2">29</text>
<text x="167.1" y="128.8">30</text>
<text x="167.1" y="126.3">31</text>
<text x="266.8" y="128.4" transform="rotate(-90 266.8 128.4)">10</text>
<text x="269.2" y="128.4" transform="rotate(-90 269.2 128.4)">11</text>
<text x="73.7" y="132.5" transform="rotate(-90 73.7 132.5)">C12</text>
<text x="77.8" y="132.2" transform="rotate(-90 77.8 132.2)">S2</text>
<text x="80.3" y="133.2" transform="rotate(-90 80.3 133.2)">2</text>
<text x="82" y="133" transform="rotate(-90 82 133)">3</text>
<text x="178.5" y="135.1">C13</text>
<text x="123" y="141.4" transform="rotate(-90 123 141.4)">GPIO10</text>
<text x="125.4" y="141.4" transform="rotate(-90 125.4 141.4)">GPIO11</text>
<text x="127.8" y="141.4" transform="rotate(-90 127.8 141.4)">GPIO12</text>
<text x="130.2" y="141.4" transform="rotate(-90 130.2 141.4)">GPIO13</text>
<text x="132.7" y="141.4" transform="rotate(-90 132.7 141.4)">GPIO14</text>
<text x="135.1" y="141.4" transform="rotate(-90 135.1 141.4)">VDD3P3</text>
<text x="137.5" y="141.4" transform="rotate(-90 137.5 141.4)">XTAL_32K_P</text>
<text x="140" y="141.4" transform="rotate(-90 140 141.4)">XTAL_32K_N</text>
<text x="142.4" y="141.4" transform="rotate(-90 142.4 141.4)">GPIO17</text>
<text x="144.8" y="141.4" transform="rotate(-90 144.8 141.4)">GPIO18</text>
<text x="147.2" y="141.4" transform="rotate(-90 147.2 141.4)">GPIO19</text>
<text x="149.6" y="141.4" transform="rotate(-90 149.6 141.4)">GPIO20</text>
<text x="152.1" y="141.4" transform="rotate(-90 152.1 141.4)">GPIO21</text>
<text x="154.5" y="141.4" transform="rotate(-90 154.5 141.4)">SPICS1</text>
<text x="178.1" y="139">0.1uF</text>
<text x="209.1" y="143.1" transform="rotate(-90 209.1 143.1)">ULC0511C</text>
<text x="213.9" y="143.1" transform="rotate(-90 213.9 143.1)">ULC0511C</text>
<text x="218.8" y="143.1" transform="rotate(-90 218.8 143.1)">ULC0511C</text>
<text x="223.6" y="143.1" transform="rotate(-90 223.6 143.1)">ULC0511C</text>
<text x="122.3" y="149.3" transform="rotate(-90 122.3 149.3)">15</text>
<text x="124.7" y="149.3" transform="rotate(-90 124.7 149.3)">16</text>
<text x="127.1" y="149.3" transform="rotate(-90 127.1 149.3)">17</text>
<text x="129.5" y="149.3" transform="rotate(-90 129.5 149.3)">18</text>
<text x="132" y="149.3" transform="rotate(-90 132 149.3)">19</text>
<text x="134.4" y="149.3" transform="rotate(-90 134.4 149.3)">20</text>
<text x="136.8" y="149.3" transform="rotate(-90 136.8 149.3)">21</text>
<text x="139.2" y="149.3" transform="rotate(-90 139.2 149.3)">22</text>
<text x="141.6" y="149.3" transform="rotate(-90 141.6 149.3)">23</text>
<text x="144.1" y="149.3" transform="rotate(-90 144.1 149.3)">24</text>
<text x="146.5" y="149.3" transform="rotate(-90 146.5 149.3)">25</text>
<text x="148.9" y="149.3" transform="rotate(-90 148.9 149.3)">26</text>
<text x="151.4" y="149.3" transform="rotate(-90 151.4 149.3)">27</text>
<text x="153.8" y="149.3" transform="rotate(-90 153.8 149.3)">28</text>
<text x="31.3" y="154.3" transform="rotate(-90 31.3 154.3)">10K</text>
<text x="29.6" y="166.6" transform="rotate(-90 29.6 166.6)">1</text>
<text x="31.3" y="166.9" transform="rotate(-90 31.3 166.9)">4</text>
<text x="31.3" y="164.2" transform="rotate(-90 31.3 164.2)">R5</text>
<text x="34.2" y="171.2" transform="rotate(-90 34.2 171.2)">Boot</text>
<text x="27.2" y="176.3" transform="rotate(-90 27.2 176.3)">S1</text>
<text x="29.6" y="177.4" transform="rotate(-90 29.6 177.4)">2</text>
<text x="31.3" y="177.1" transform="rotate(-90 31.3 177.1)">3</text>
<text x="34.2" y="177.3" transform="rotate(-90 34.2 177.3)">SW4</text>
<text x="134.6" y="179.7">0.1uF</text>
<text x="135.1" y="175.8">C15</text>
</g>
<g font-size="2">
<text x="227.2" y="42.9">NC</text>
<text x="228.2" y="45.3">0R</text>
<text x="247.6" y="43.9">U3</text>
<text x="233.1" y="48.7">SPIQ</text>
<text x="233.1" y="51.1">SPIWP</text>
<text x="27.4" y="54.1">P1</text>
<text x="254.9" y="58.5">W25Q128</text>
<text x="27.4" y="64.5">ANT</text>
<text x="136.8" y="77.1" transform="rotate(-90 136.8 77.1)">U0RXD</text>
<text x="139.2" y="77.1" transform="rotate(-90 139.2 77.1)">U0TXD</text>
<text x="141.6" y="77.1" transform="rotate(-90 141.6 77.1)">GPIO42</text>
<text x="144.1" y="77.1" transform="rotate(-90 144.1 77.1)">GPIO41</text>
<text x="148.9" y="77.3" transform="rotate(-90 148.9 77.3)">GPIO40</text>
<text x="151.4" y="77.3" transform="rotate(-90 151.4 77.3)">GPIO39</text>
<text x="153.8" y="77.1" transform="rotate(-90 153.8 77.1)">GPIO38</text>
<text x="34" y="86.9" transform="rotate(-90 34 86.9)">0R</text>
<text x="22.6" y="98.7">0R/NC</text>
<text x="92.7" y="106.9">CHIP_PU</text>
<text x="92.4" y="111.8">GPIO1---SD_CS6</text>
<text x="173.2" y="111.8">GPIO47</text>
<text x="92.4" y="114.2">GPIO2---SD_MOSI</text>
<text x="92.4" y="116.6">GPIO3---SD_SCK</text>
<text x="92.4" y="119.1">GPIO4---SD_MISO</text>
<text x="132" y="119.1">U2</text>
<text x="132.2" y="114.5">ESP32_S3_R8</text>
<text x="173.2" y="119.1">SPIQ</text>
<text x="173.2" y="116.6">SPID</text>
<text x="173.2" y="114.2">GPIO48</text>
<text x="92.4" y="121.5">6970_INT</text>
<text x="92.4" y="123.9">II2C_SDA</text>
<text x="173.2" y="123.9">SPICS0</text>
<text x="173.2" y="121.5">SPICLK</text>
<text x="92.4" y="126.3">II2C_SCL</text>
<text x="92.4" y="128.8">TP_INT</text>
<text x="92.4" y="131.2">V_EN</text>
<text x="173.2" y="128.8">SPIHD</text>
<text x="173.2" y="126.3">SPIWP</text>
<text x="146.5" y="157.9" transform="rotate(-90 146.5 157.9)">D-</text>
<text x="148.9" y="157.9" transform="rotate(-90 148.9 157.9)">D+</text>
<text x="153.8" y="157.9" transform="rotate(-90 153.8 157.9)">SPICS1</text>
<text x="122.3" y="165.1" transform="rotate(-90 122.3 165.1)">GPIO10</text>
<text x="124.7" y="165.1" transform="rotate(-90 124.7 165.1)">GPIO11</text>
<text x="127.1" y="165.1" transform="rotate(-90 127.1 165.1)">GPIO12</text>
<text x="129.5" y="165.1" transform="rotate(-90 129.5 165.1)">GPIO13</text>
<text x="132" y="165.1" transform="rotate(-90 132 165.1)">GPIO14</text>
<text x="136.8" y="165.1" transform="rotate(-90 136.8 165.1)">GPIO15</text>
<text x="139.2" y="165.7" transform="rotate(-90 139.2 165.7)">GPIO16</text>
<text x="141.6" y="165.7" transform="rotate(-90 141.6 165.7)">TP_RST</text>
<text x="144.1" y="165.7" transform="rotate(-90 144.1 165.7)">GPIO18</text>
<text x="151.4" y="165.7" transform="rotate(-90 151.4 165.7)">GPIO21</text>
</g>
<g font-size="1.8">
<text x="166.6" y="67.2">10K/NC</text>
<text x="34.7" y="75.2" transform="rotate(-90 34.7 75.2)">0R</text>
<text x="126.2" y="78.4" transform="rotate(-90 126.2 78.4)">L6</text>
<text x="211.1" y="95.9" transform="rotate(-90 211.1 95.9)">10K/NC</text>
<text x="215.9" y="95.9" transform="rotate(-90 215.9 95.9)">10K/NC</text>
<text x="42.4" y="99.4">0R</text>
<text x="257.6" y="97.7">TF PUSH</text>
<text x="232.4" y="105.2">GPIO2---SD_MOSI</text>
<text x="234.7" y="102.6">GPIO1---SD_CS</text>
<text x="4.2" y="109.1">IPEX1</text>
<text x="233.6" y="109.9">GPIO3---SD_SCK</text>
<text x="232.4" y="115">GPIO4---SD_MISO</text>
<text x="259.3" y="124.6">P11</text>
<text x="84.9" y="134.1" transform="rotate(-90 84.9 134.1)">RST</text>
</g>
<g font-size="1.5">
<text x="289.1" y="43.4">VDD_SPI</text>
<text x="98.1" y="59.4">VDD3V3</text>
<text x="143.7" y="56">VDD3V3</text>
<text x="49.8" y="77.6">VDD3V3</text>
<text x="182.5" y="128.3">VDD_SPI</text>
</g>
</svg>
